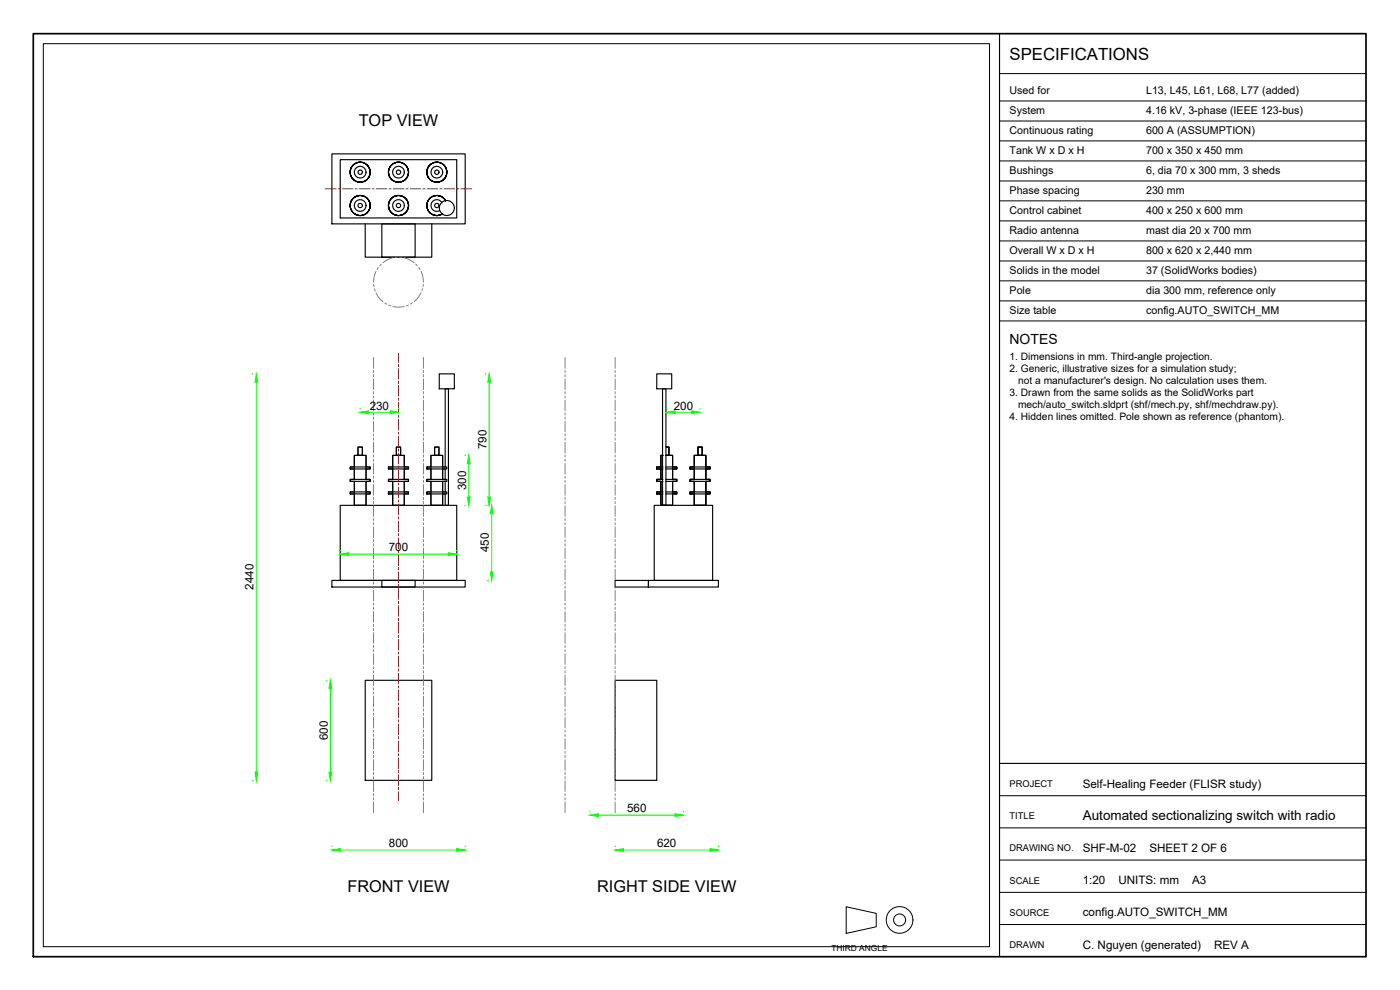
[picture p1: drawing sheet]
<svg xmlns="http://www.w3.org/2000/svg" width="420mm" height="297mm" viewBox="0 0 420 297" stroke-linecap="round" stroke-linejoin="round" font-family="sans-serif">
<!-- layer: VISIBLE -->
<g fill="none" stroke="#000" stroke-width=".34">
<path d="M99.6 46.2h40v21h-40zM102.1 47.9h35v17.5h-35zM105.7 49.8a3 3 0 0 1 5.1 .6 3 3 0 0 1-2.8 4.3 3 3 0 0 1-2.6-4.4 3 3 0 0 1 3.4-1.6 3 3 0 0 1 2.3 3 3 3 0 0 0-4.4-2.6 3 3 0 0 0-.4 5.1 3 3 0 0 0 4.7-1.9l.1-.6a3 3 0 0 1-4 2.8 3 3 0 0 1-1.4-4.7zM105.7 59.8a3 3 0 0 1 5.1 .6 3 3 0 0 1-2.8 4.3 3 3 0 0 1-2.6-4.4 3 3 0 0 1 3.4-1.5 3 3 0 0 1 2.3 2.9 3 3 0 0 0-4.4-2.6 3 3 0 0 0-.4 5.1 3 3 0 0 0 4.7-1.9l.1-.6a3 3 0 0 1-4 2.8 3 3 0 0 1-1.4-4.7zM117.3 59.8a3 3 0 0 1 5 .6 3 3 0 0 1-2.8 4.3 3 3 0 0 1-2.6-4.4 3 3 0 0 1 3.4-1.5 3 3 0 0 1 2.3 2.9 3 3 0 0 0-4.6-2.5 3 3 0 0 0 0 5.2 3 3 0 0 0 4.6-2.5v-.2a3 3 0 0 1-4 2.8 3 3 0 0 1-1.3-4.7zM117.4 49.6a3 3 0 0 1 5 .9 3 3 0 0 1-3 4.1 3 3 0 0 1-2.3-4.7 3 3 0 0 1 3.4-1.1 3 3 0 0 1 2.1 2.9 2.99 2.99 0 0 0-4.2-2.9 2.99 2.99 0 0 0-.7 5 2.99 2.99 0 0 0 4.8-1.5l.1-.6a3 3 0 0 1-4.1 2.7 3 3 0 0 1-1.1-4.8zM128.9 49.6a3 3 0 0 1 5.1 .9 3 3 0 0 1-3.1 4.1 3 3 0 0 1-2.2-4.7 3 3 0 0 1 3.3-1.1 3 3 0 0 1 2.1 2.9 2.99 2.99 0 0 0-4.2-2.9 2.99 2.99 0 0 0-.7 5 2.99 2.99 0 0 0 4.8-1.5l.1-.6a3 3 0 0 1-4.1 2.7 3 3 0 0 1-1.1-4.8zM109.6 67.1v10.1h20v-10.1M114.6 67.2h10v10h-10zM132.7 60.9a1.75 1.75 0 0 0-2.4-.8 1.75 1.75 0 0 0-.7 2.4 1.75 1.75 0 0 0 2.4 .7M133.8 60.3a3 3 0 0 0-4.2-1.2 3 3 0 0 0-1 4.2 3 3 0 0 0 4.2 .8 3 3 0 0 1-4.2-.8 3 3 0 0 1 1-4.3 3 3 0 0 1 4.2 1.3 3 3 0 0 0-4.2-1.2 3 3 0 0 0-1 4.2 3 3 0 0 0 4.2 .8M131.8 112.2h4.6v4.5h-4.6z"/>
<path d="M197.1 112.2h4.5v4.5h-4.5zM198.8 116.7h.3a.66 .66 0 0 1 .8 .2 .66 .66 0 0 1 0 .8v33.9h-1.1zM107.4 134.1h1.4v2.5h-1.4zM119 134.1h1.2v2.5h-1.2zM130.4 134.1h1.3v2.5h-1.3zM199 136.6h-.7v3.6M199.8 136.6h2v3.6M199.9 134.1h.8v2.5h-.8M209.5 134.1h1.2v2.5h-1.2zM102.1 151.6h35v22.5h-35zM105.1 144.4h1.2M105.1 140.7h1.2"/>
<path d="M105.1 147.6h6v.6h-6zM105.1 143.8h6v.6h-6zM105.1 140.1h6v.6h-6zM106.3 140.2v-3.6h3.6v3.6M106.3 140.5v3.3h-1.2v.6M106.3 144.5v3.2M106.3 147.6h-1.2v.6M106.3 140.1h-1.2v.6M109.9 147.6h1.2v.6h-1.2v3.4h-3.6v-3.4h-1.2M109.9 144.5v3.2M109.9 140.5v3.3h1.2v.6h-1.2M109.9 140.1h1.2v.6h-1.2"/>
<path d="M116.6 144.4h1.3M116.6 140.7h1.3M116.6 147.6h6v.6h-6zM116.6 143.8h6v.6h-6zM116.6 140.1h6v.6h-6zM117.9 140.2v-3.6h3.4v3.6M117.9 140.5v3.3h-1.3v.6M117.9 144.5v3.2M117.9 147.6h-1.3v.6M117.9 140.1h-1.3v.6M121.3 148.2v3.4h-3.4v-3.4h-1.3M121.3 144.5v3.2"/>
<path d="M121.3 140.5v3.3M121.4 147.6h1.2v.6h-1.2M121.4 143.8h1.2v.6h-1.2M121.4 140.1h1.2v.6h-1.2M128.1 148.2h1.2v3.4h3.5v-3.4h.9M128.1 144.4h1.2M128.1 140.7h1.2M128.1 147.6h6v.6h-6zM128.1 143.8h6v.6h-6zM128.1 140.1h6v.6h-6zM129.3 140.2v-3.6h3.5v3.6M129.3 140.5v3.3h-1.2v.6"/>
<path d="M129.3 144.5v3.2M129.3 147.6h-1.2v.6M129.3 140.1h-1.2v.6M132.8 144.5v3.2M132.8 140.5v3.3h.9M132.8 147.6h.9M132.8 144.4h.9M132.8 140.7h.9M132.8 140.1h.9M133.6 140v-22.3a.72 .72 0 0 1 .1-.9 .72 .72 0 0 1 .9-.1v34.3a.53 .53 0 0 1-.3 .7 .53 .53 0 0 1-.7-.2v-3.3M133.6 140.7v3.2M133.6 144.3v3.3"/>
<path d="M196.3 151.6h17.6v22.5h-17.6zM197.1 144.4h1.2M197.1 140.7h1.2M197.1 148.2h1.9M197.1 144.4h1.9M197.1 140.7h1.9M198.3 140.5v3.3h-1.2v.6M198.3 144.5v3.2M198.3 147.6h-1.2v.6M198.3 140.1h-1.2v.6M199 147.6h-1.9v.6M199 143.8h-1.9v.6"/>
<path d="M199 140.1h-1.9v.6M199.8 147.6h3.3v.6h-3.3M199.8 143.8h3.3v.6h-3.3M199.8 140.1h3.3v.6h-3.3M201.8 147.6h1.3v.6h-1.3v3.4h-3.5v-3.4h-1.2M201.8 144.5v3.2M201.8 140.5v3.3h1.3v.6h-1.3M201.8 140.1h1.3v.6h-1.3M207.1 144.4h1.2M207.1 140.7h1.2M207.1 147.6h6v.6h-6zM207.1 143.8h6v.6h-6z"/>
<path d="M207.1 140.1h6v.6h-6zM208.3 147.6h-1.2v.6M208.3 140.1h-1.2v.6M208.4 140.2v-3.6h3.4v3.6M208.4 140.5v3.3h-1.3v.6M208.4 144.5v3.2M211.8 148.2v3.4h-3.4v-3.4h-1.3M211.8 144.5v3.2M211.8 140.5v3.3M211.9 147.6h1.2v.6h-1.2M211.9 143.8h1.2v.6h-1.2M211.9 140.1h1.2v.6h-1.2"/>
<path d="M99.6 174.1h40v2h-40zM114.6 174.1h10v2h-10zM184.6 174.1v2h10v-2h21v2h-21v-2zM109.6 204.1h20v30h-20zM184.6 204.1h12.5v30h-12.5z"/>
<circle cx="108.1" cy="51.7" r=".65"/>
<circle cx="108.1" cy="51.7" r="1.75"/>
<circle cx="119.6" cy="51.7" r=".65"/>
<circle cx="119.6" cy="51.7" r="1.75"/>
<circle cx="131.1" cy="51.7" r=".65"/>
<circle cx="131.1" cy="51.7" r="1.75"/>
<circle cx="108.1" cy="61.7" r="1.75"/>
<circle cx="108.1" cy="61.7" r=".64"/>
<circle cx="119.6" cy="61.7" r="1.75"/>
<circle cx="119.6" cy="61.7" r=".64"/>
<circle cx="131.1" cy="61.7" r=".64"/>
<circle cx="134.1" cy="62.4" r="2.25"/>
</g>
<!-- layer: REFERENCE -->
<g fill="none" stroke="#808080" stroke-width=".3">
<path d="M114.4 79.3l-.4 .4M117.9 77.3l-1.1 .4-1.9 1.1M119.3 77.2h-.7M119.9 77.2h.7M121.2 77.3l1.1 .4 1.9 1.1M124.8 79.2l.4 .5M112.1 85.3l.1 .7M112.4 86.7l.2 .6M112.8 81.4l-.6 2.2-.1 1.1M112.9 87.9l1.2 1.9 .8 .7M113.5 80.2l-.3 .6M115.5 90.9l.6 .4"/>
<path d="M116.7 91.6l.6 .2M117.9 92l1.1 .1 2.3-.1M122.6 91.5l-.7 .3M123.7 90.9l-.5 .3M125.6 80.2l.4 .6M126.4 81.4l.6 2.2 .1 1.1M126.4 87.9l-1.3 1.9-.8 .7M126.8 86.6l-.2 .6M127 85.3v.7M112.1 107.3v3.2M112.1 111.2v.6M112.1 112.4v.7"/>
<path d="M112.1 113.7v3.2M112.1 117.5v.6M112.1 118.8v.6M127.1 107.3v3.2M127.1 111.2v.6M127.1 112.4v.7M127.1 113.7v3.2M127.1 117.5v.6M127.1 118.8v.6M169.6 107.3v3.2M169.6 111.2v.6M169.6 112.4v.7"/>
<path d="M169.6 113.7v3.2M169.6 117.5v.6M169.6 118.8v.6M184.6 107.3v3.2M184.6 111.2v.6M184.6 112.4v.7M184.6 113.7v3.2M184.6 117.5v.6M184.6 118.8v.6M112.1 120v3.2M112.1 123.9v.6M112.1 125.1v.7"/>
<path d="M112.1 126.4v3.2M112.1 130.2v.6M112.1 131.4v.7M112.1 132.7v3.2M112.1 136.5v.6M112.1 137.8v.6M112.1 139.1v3.1M127.1 120v3.2M127.1 123.9v.6M127.1 125.1v.7M127.1 126.4v3.2M127.1 130.2v.6"/>
<path d="M127.1 131.4v.7M127.1 132.7v3.2M127.1 136.5v.6M127.1 137.8v.6M127.1 139.1v3.1M169.6 120v3.2M169.6 123.9v.6M169.6 125.1v.7M169.6 126.4v3.2M169.6 130.2v.6M169.6 131.4v.7M169.6 132.7v3.2"/>
<path d="M169.6 136.5v.6M169.6 137.8v.6M169.6 139.1v3.1M184.6 120v3.2M184.6 123.9v.6M184.6 125.1v.7M184.6 126.4v3.2M184.6 130.2v.6M184.6 131.4v.7M184.6 132.7v3.2M184.6 136.5v.6M184.6 137.8v.6"/>
<path d="M184.6 139.1v3.1M112.1 142.9v.6M112.1 144.1v.7M112.1 145.4v3.2M112.1 149.2v.6M112.1 150.5v.6M112.1 151.8v3.1M112.1 155.6v.6M112.1 156.8v.7M112.1 158.1v3.2M127.1 142.9v.6M127.1 144.1v.7"/>
<path d="M127.1 145.4v3.2M127.1 149.2v.6M127.1 150.5v.6M127.1 151.8v3.1M127.1 155.6v.6M127.1 156.8v.7M127.1 158.1v3.2M169.6 142.9v.6M169.6 144.1v.7M169.6 145.4v3.2M169.6 149.2v.6M169.6 150.5v.6"/>
<path d="M169.6 151.8v3.1M169.6 155.6v.6M169.6 156.8v.7M169.6 158.1v3.2M184.6 142.9v.6M184.6 144.1v.7M184.6 145.4v3.2M184.6 149.2v.6M184.6 150.5v.6M184.6 151.8v3.1M184.6 155.6v.6M184.6 156.8v.7"/>
<path d="M184.6 158.1v3.2M112.1 161.9v.6M112.1 163.2v.6M112.1 164.5v3.1M112.1 168.3v.6M112.1 169.5v.7M112.1 170.8v3.2M112.1 174.6v.6M112.1 175.9v.6M112.1 177.2v3.1M127.1 161.9v.6M127.1 163.2v.6"/>
<path d="M127.1 164.5v3.1M127.1 168.3v.6M127.1 169.5v.7M127.1 170.8v3.2M127.1 174.6v.6M127.1 175.9v.6M127.1 177.2v3.1M169.6 161.9v.6M169.6 163.2v.6M169.6 164.5v3.1M169.6 168.3v.6M169.6 169.5v.7"/>
<path d="M169.6 170.8v3.2M169.6 174.6v.6M169.6 175.9v.6M169.6 177.2v3.1M184.6 161.9v.6M184.6 163.2v.6M184.6 164.5v3.1M184.6 168.3v.6M184.6 169.5v.7M184.6 170.8v3.2M184.6 174.6v.6M184.6 175.9v.6"/>
<path d="M184.6 177.2v3.1M112.1 181v.6M112.1 182.2v.7M112.1 183.5v3.2M112.1 187.3v.6M112.1 188.6v.6M112.1 189.9v3.1M112.1 193.7v.6M112.1 194.9v.7M112.1 196.2v3.2M127.1 181v.6M127.1 182.2v.7"/>
<path d="M127.1 183.5v3.2M127.1 187.3v.6M127.1 188.6v.6M127.1 189.9v3.1M127.1 193.7v.6M127.1 194.9v.7M127.1 196.2v3.2M169.6 181v.6M169.6 182.2v.7M169.6 183.5v3.2M169.6 187.3v.6M169.6 188.6v.6"/>
<path d="M169.6 189.9v3.1M169.6 193.7v.6M169.6 194.9v.7M169.6 196.2v3.2M184.6 181v.6M184.6 182.2v.7M184.6 183.5v3.2M184.6 187.3v.6M184.6 188.6v.6M184.6 189.9v3.1M184.6 193.7v.6M184.6 194.9v.7"/>
<path d="M184.6 196.2v3.2M112.1 200v.6M112.1 201.3v.6M112.1 202.6v3.1M112.1 206.4v.6M112.1 207.6v.7M112.1 208.9v3.2M112.1 212.7v.6M112.1 214v.6M112.1 215.3v3.1M112.1 219.1v.6M127.1 200v.6"/>
<path d="M127.1 201.3v.6M127.1 202.6v3.1M127.1 206.4v.6M127.1 207.6v.7M127.1 208.9v3.2M127.1 212.7v.6M127.1 214v.6M127.1 215.3v3.1M127.1 219.1v.6M169.6 200v.6M169.6 201.3v.6M169.6 202.6v3.1"/>
<path d="M169.6 206.4v.6M169.6 207.6v.7M169.6 208.9v3.2M169.6 212.7v.6M169.6 214v.6M169.6 215.3v3.1M169.6 219.1v.6M184.6 200v.6M184.6 201.3v.6M184.6 202.6v3.1M184.6 206.4v.6M184.6 207.6v.7"/>
<path d="M184.6 208.9v3.2M184.6 212.7v.6M184.6 214v.6M184.6 215.3v3.1M184.6 219.1v.6M112.1 220.3v.7M112.1 221.6v3.2M112.1 225.4v.6M112.1 226.7v.6M112.1 228v3.1M112.1 231.8v.6M112.1 233v.7"/>
<path d="M112.1 234.3v3.2M112.1 238.1v.6M112.1 239.4v.6M127.1 220.3v.7M127.1 221.6v3.2M127.1 225.4v.6M127.1 226.7v.6M127.1 228v3.1M127.1 231.8v.6M127.1 233v.7M127.1 234.3v3.2M127.1 238.1v.6"/>
<path d="M127.1 239.4v.6M169.6 220.3v.7M169.6 221.6v3.2M169.6 225.4v.6M169.6 226.7v.6M169.6 228v3.1M169.6 231.8v.6M169.6 233v.7M169.6 234.3v3.2M169.6 238.1v.6M169.6 239.4v.6M184.6 220.3v.7"/>
<path d="M184.6 221.6v3.2M184.6 225.4v.6M184.6 226.7v.6M184.6 228v3.1M184.6 231.8v.6M184.6 233v.7M184.6 234.3v3.2M184.6 238.1v.6M184.6 239.4v.6M112.1 240.7v3.2M127.1 240.7v3.2M169.6 240.7v3.2"/>
<path d="M184.6 240.7v3.2"/>
</g>
<!-- layer: CENTER -->
<g fill="none" stroke="#f00" stroke-width=".3">
<path d="M97.6 56.7h3.3M101.5 56.7h.7M102.8 56.7h3.2M106.6 56.7h.6M107.9 56.7h3.1M111.7 56.7h.6M112.9 56.7h3.2M116.8 56.7h.6M118 56.7h3.2M121.8 56.7h.7M123.1 56.7h3.2M126.9 56.7h.7"/>
<path d="M128.2 56.7h3.2M132 56.7h.6M133.3 56.7h3.1M137.1 56.7h.6M138.3 56.7h3.3M119.6 106v2.7M119.6 109.3v.7M119.6 110.6v3.2M119.6 114.4v.6M119.6 115.7v3.2M119.6 119.5v.6M119.6 120.8v3.1"/>
<path d="M119.6 124.6v.6M119.6 125.8v3.2M119.6 129.7v.6M119.6 130.9v3.2M119.6 134.7v.7M119.6 136v3.2M119.6 139.8v.6M119.6 141.1v3.2M119.6 144.9v.6M119.6 146.2v3.1M119.6 150v.6M119.6 151.2v3.2"/>
<path d="M119.6 155.1v.6M119.6 156.3v3.2M119.6 160.1v.7M119.6 161.4v3.2M119.6 165.2v.6M119.6 166.5v3.2M119.6 170.3v.6M119.6 171.6v3.1M119.6 175.4v.6M119.6 176.6v3.2M119.6 180.5v.6M119.6 181.7v3.2"/>
<path d="M119.6 185.5v.7M119.6 186.8v3.2M119.6 190.6v.6M119.6 191.9v3.1M119.6 195.7v.6M119.6 196.9v3.2M119.6 200.7v.7M119.6 202v3.2M119.6 205.8v.6M119.6 207.1v3.2M119.6 210.9v.6M119.6 212.2v3.1"/>
<path d="M119.6 216v.6M119.6 217.2v3.2M119.6 221.1v.6M119.6 222.3v3.2M119.6 226.1v.7M119.6 227.4v3.2M119.6 231.2v.6M119.6 232.5v3.2M119.6 236.3v.6M119.6 237.6v2.6"/>
</g>
<!-- layer: DIM -->
<g fill="none" stroke="#0f0" stroke-width=".3">
<path d="M75.7 112.2h.2M76.9 114.7v116.9M145.6 112.2h.2M146.8 114.7v34.4M108.1 122.5v.2M110.6 123.7h6.5M119.6 122.5v.2M139.5 136.6h.2M140.7 139.1v10M200.1 122.5v.2M202.6 123.7h5M210.1 122.5v.2"/>
<path d="M139.5 151.6h.2M145.6 151.6h.2M146.3 151.6h.3M147.6 154.1v17.5M102.1 165v.3M104.6 166.3h30M137.1 165v.3M146.3 174.1h.3M97.9 204.1h.2M99.1 206.6v25M75.7 234.1h.2M97.9 234.1h.2"/>
<path d="M99.6 253.8v.2M102.1 255h35M139.6 253.8v.2M177.1 243.4v.2M179.6 244.6h23M184.6 253.8v.2M187.1 255h26M205.1 243.4v.2M215.6 253.8v.2"/>
</g>
<g fill="#0f0" stroke="#0f0" stroke-width=".3">
<path d="M76.5 231.6h.8l-.4 2.5z"/>
<path d="M76.9 112.2l.4 2.5h-.8z"/>
<path d="M99.6 255l2.5-.4v.8z"/>
<path d="M137.1 254.6l2.5 .4-2.5 .4z"/>
<path d="M184.6 255l2.5-.4v.8z"/>
<path d="M213.1 254.6l2.5 .4-2.5 .4z"/>
<path d="M102.1 166.3l2.5-.5v.9z"/>
<path d="M134.6 165.8l2.5 .5-2.5 .4z"/>
<path d="M147.2 171.6h.8l-.4 2.5z"/>
<path d="M147.6 151.6l.4 2.5h-.8z"/>
<path d="M108.1 123.7l2.5-.4v.8z"/>
<path d="M117.1 123.3l2.5 .4-2.5 .4z"/>
<path d="M140.3 149.1h.8l-.4 2.5z"/>
<path d="M140.7 136.6l.4 2.5h-.8z"/>
<path d="M98.7 231.6h.9l-.5 2.5z"/>
<path d="M99.1 204.1l.5 2.5h-.9z"/>
<path d="M200.1 123.7l2.5-.4v.8z"/>
<path d="M207.6 123.3l2.5 .4-2.5 .4z"/>
<path d="M177.1 244.6l2.5-.4v.8z"/>
<path d="M202.6 244.2l2.5 .4-2.5 .4z"/>
<path d="M146.4 149.1h.8l-.4 2.5z"/>
<path d="M146.8 112.2l.4 2.5h-.8z"/>
</g>
<!-- layer: TITLE -->
<path d="M10 10.1h400v276.9h-400z" fill="none" stroke="#000" stroke-width=".51"/>
<path d="M300 10.1v276.9M300 229.1h110" fill="none" stroke="#000" stroke-width=".34"/>
<!-- layer: VIEWPORTS -->
<path d="M13 13.1h284v270.9h-284z" fill="none" stroke="#000" stroke-width=".3"/>
<!-- layer: TITLE -->
<g fill="none" stroke="#000" stroke-width=".3">
<path d="M300 22.1h110M300 30.3h110M300 36.3h110M300 42.3h110M300 48.3h110M300 54.3h110M300 60.3h110M300 66.3h110M300 72.3h110M300 78.3h110M300 84.3h110M300 90.3h110"/>
<path d="M300 96.3h110M300 238.7h110M300 248.4h110M300 258h110M254 272.1l9 2v4l-9 2zM300 267.7h110M300 277.4h110"/>
<circle cx="270" cy="276" r="4"/>
<circle cx="270" cy="276" r="1.8"/>
</g>
<text font-size="5" x="303" y="18.1">SPECIFICATIONS</text>
<g font-size="4.9">
<text x="107.7" y="37.7">TOP VIEW</text>
<text x="104.3" y="267.5">FRONT VIEW</text>
<text x="179.2" y="267.5">RIGHT SIDE VIEW</text>
</g>
<text font-size="4.2" x="303" y="103.1">NOTES</text>
<text font-size="4.1" x="325" y="246">Automated sectionalizing switch with radio</text>
<g font-size="3.5">
<text x="111" y="122.9">230</text>
<text x="202.2" y="122.9">200</text>
<text x="146" y="134.8" transform="rotate(-90 146 134.8)">790</text>
<text x="139.9" y="147.1" transform="rotate(-90 139.9 147.1)">300</text>
<text x="116.7" y="165.4">700</text>
<text x="146.7" y="165.7" transform="rotate(-90 146.7 165.7)">450</text>
<text x="76.1" y="177" transform="rotate(-90 76.1 177)">2440</text>
<text x="98.3" y="222" transform="rotate(-90 98.3 222)">600</text>
<text x="325" y="236.3">Self-Healing Feeder (FLISR study)</text>
<text x="188.2" y="243.7">560</text>
<text x="116.7" y="254.2">800</text>
<text x="197.2" y="254.2">620</text>
<text x="325" y="255.7">SHF-M-02</text>
<text x="344.9" y="255.7">SHEET 2 OF 6</text>
<text x="325" y="265.3">1:20</text>
<text x="335.6" y="265.3">UNITS: mm</text>
<text x="357.7" y="265.3">A3</text>
<text x="325" y="275">config.AUTO_SWITCH_MM</text>
<text x="325" y="284.7">C. Nguyen (generated)</text>
<text x="364.4" y="284.7">REV A</text>
</g>
<g font-size="3.2">
<text x="303" y="28.1">Used for</text>
<text x="344" y="28.1">L13, L45, L61, L68, L77 (added)</text>
<text x="303" y="34.1">System</text>
<text x="344" y="34.1">4.16 kV, 3-phase (IEEE 123-bus)</text>
<text x="303" y="40.1">Continuous rating</text>
<text x="344" y="40.1">600 A (ASSUMPTION)</text>
<text x="303" y="46.1">Tank W x D x H</text>
<text x="344" y="46.1">700 x 350 x 450 mm</text>
<text x="303" y="52.1">Bushings</text>
<text x="344" y="52.1">6, dia 70 x 300 mm, 3 sheds</text>
<text x="303" y="58.1">Phase spacing</text>
<text x="344" y="58.1">230 mm</text>
<text x="303" y="64.1">Control cabinet</text>
<text x="344" y="64.1">400 x 250 x 600 mm</text>
<text x="303" y="70.1">Radio antenna</text>
<text x="344" y="70.1">mast dia 20 x 700 mm</text>
<text x="303" y="76.1">Overall W x D x H</text>
<text x="344" y="76.1">800 x 620 x 2,440 mm</text>
<text x="303" y="82.1">Solids in the model</text>
<text x="344" y="82.1">37 (SolidWorks bodies)</text>
<text x="303" y="88.1">Pole</text>
<text x="344" y="88.1">dia 300 mm, reference only</text>
<text x="303" y="94.1">Size table</text>
<text x="344" y="94.1">config.AUTO_SWITCH_MM</text>
</g>
<g font-size="3.1">
<text x="303" y="108.1">1. Dimensions in mm. Third-angle projection.</text>
<text x="303" y="111.7">2. Generic, illustrative sizes for a simulation study;</text>
<text x="303" y="118.9">3. Drawn from the same solids as the SolidWorks part</text>
<text x="305.5" y="115.3">not a manufacturer's design. No calculation uses them.</text>
<text x="305.5" y="122.5">mech/auto_switch.sldprt (shf/mech.py, shf/mechdraw.py).</text>
<text x="303" y="126.1">4. Hidden lines omitted. Pole shown as reference (phantom).</text>
</g>
<g font-size="2.8">
<text x="303" y="236.1">PROJECT</text>
<text x="303" y="245.8">TITLE</text>
<text x="303" y="255.5">DRAWING NO.</text>
<text x="303" y="265.1">SCALE</text>
<text x="303" y="274.8">SOURCE</text>
<text x="303" y="284.5">DRAWN</text>
</g>
<text font-size="2.5" x="249.5" y="285.4">THIRD ANGLE</text>
</svg>
